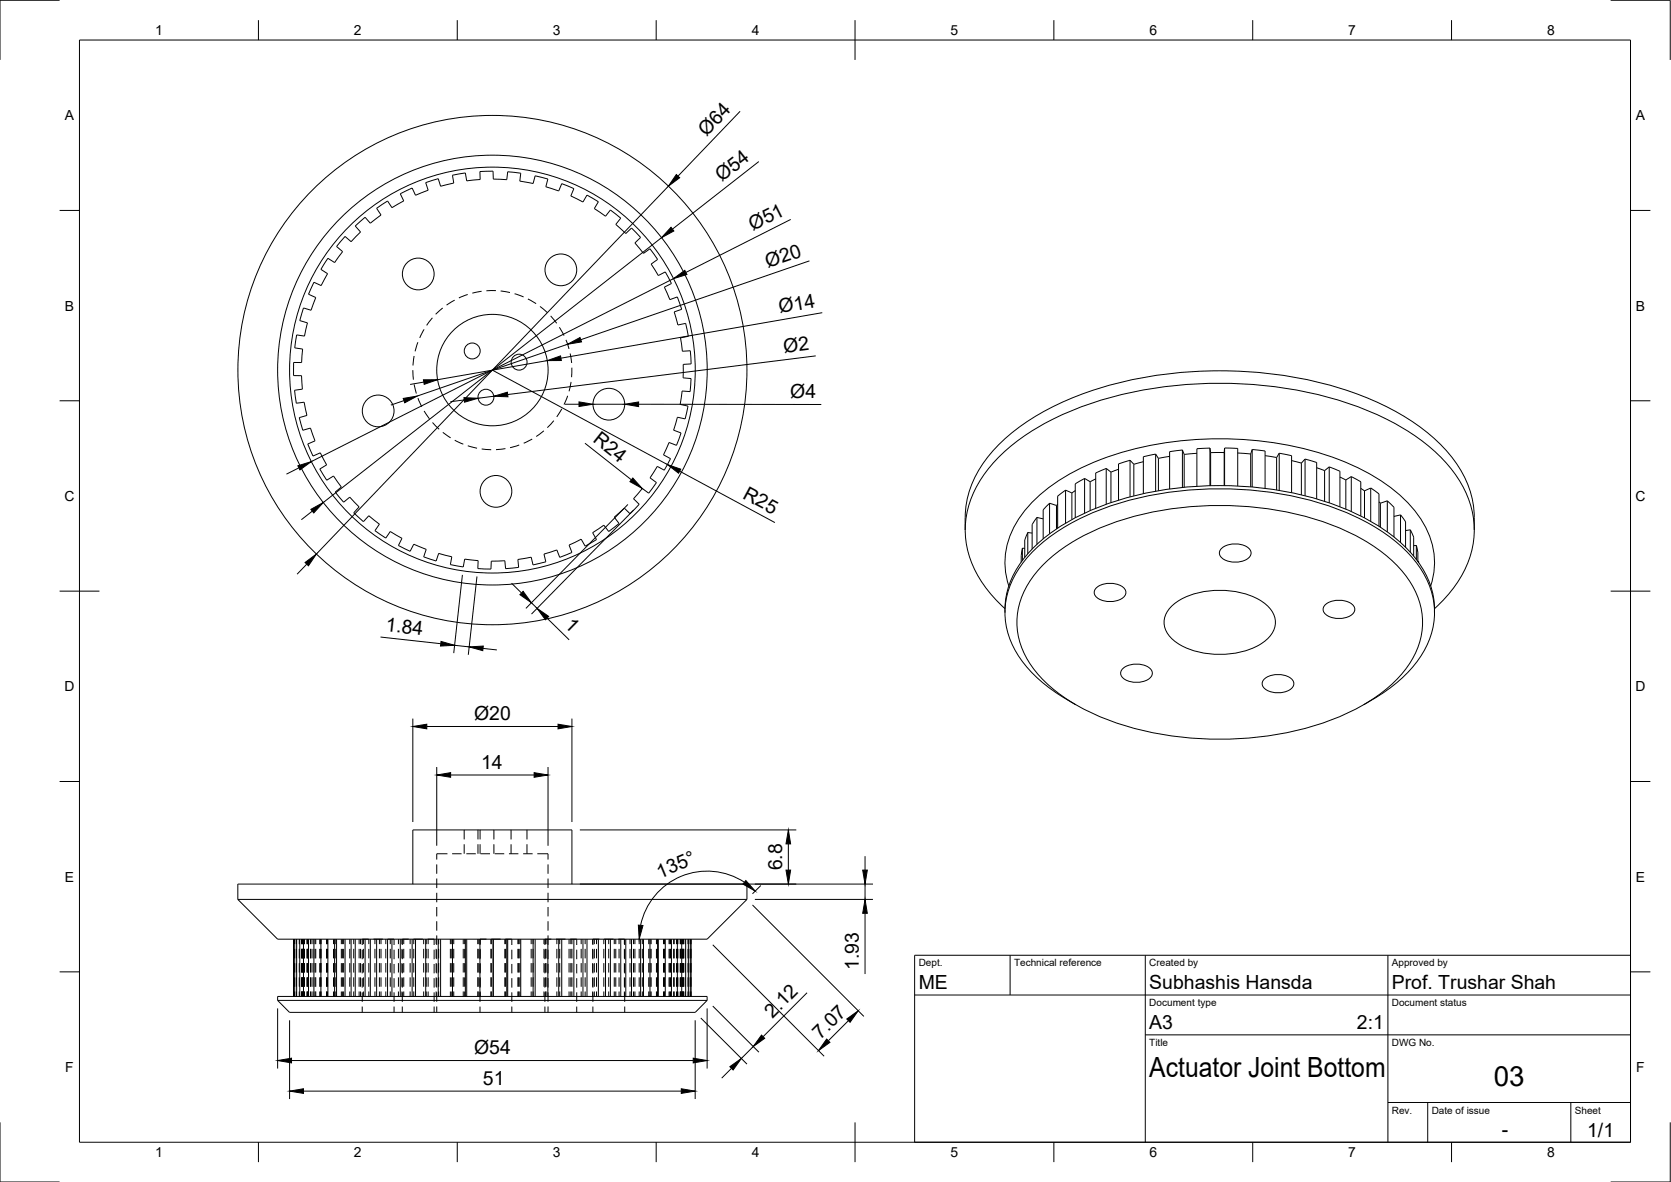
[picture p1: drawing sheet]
<svg xmlns="http://www.w3.org/2000/svg" width="420mm" height="297mm" viewBox="0 0 420 297" stroke-linecap="round" stroke-linejoin="round" font-family="sans-serif">
<!-- layer: Hidden -->
<g fill="none" stroke="#000" stroke-width=".25">
<path d="M89.3 56.8l2.5-2.2 1.3 1.5 2.7-2.1-1.1-1.6 2.8-1.9 1.1 1.7 2.9-1.7-.9-1.8 3-1.4 .9 1.8 3.2-1.3-.7-1.9 1.6-.5 1.6-.5 .6 1.9 3.3-.8-.3-2 3.2-.5 .3 2 3.4-.4v-2l3.3-.1v2l3.4 .2 .3-2 1.6 .1 1.6 .2-.2 2 3.3 .6 .6-1.9 3.2 .8-.6 1.9 3.3 1.1 .7-1.8 1.6 .5 1.5 .7-.8 1.8 3.1 1.6 1-1.8 1.4 .8 1.5 .9-1.1 1.7 2.9 1.9 1.2-1.5 2.6 2-1.3 1.6 2.6 2.3 1.4-1.4 1.2 1.2 1.1 1.2-1.5 1.4 2.2 2.6 1.6-1.2 2 2.7-1.7 1.2 1.8 2.8 1.8-.9 .8 1.5 .7 1.5-1.8 .9 1.4 3.1 1.9-.7 1.1 3.1-1.9 .7 1 3.3 1.9-.4 .7 3.2-2 .4 .5 3.4 2-.2 .1 1.7 .1 1.6-2 .2v3.4l2 .1-.3 3.3-2-.1-.5 3.3 2 .5-.7 3.2-2-.5-.9 3.3 1.8 .7-.5 1.6-.6 1.5-1.9-.7-1.4 3.1 1.8 1-1.6 2.9-1.7-1-1.9 2.9 1.7 1.2-2 2.6-1.6-1.1-2.2 2.5 1.4 1.4-2.3 2.4-1.4-1.4-2.5 2.3 1.2 1.6-2.6 2-1.3-1.6-2.8 1.9 1 1.7-2.9 1.7-1-1.8-3 1.5 .7 1.8-1.5 .7-1.6 .6-.7-1.9-3.2 1 .4 2-3.2 .8-.4-2-3.4 .6 .2 2-1.6 .2-1.7 .1-.2-2-3.4 .1-.1 2-3.3-.1 .1-2-3.4-.4-.3 2-3.3-.6 .4-2-3.3-.8-.6 1.9-3.2-1.1 .7-1.8-3.2-1.3-.9 1.7-1.5-.7-1.4-.7 .9-1.8-3-1.7-1.1 1.6-2.7-1.8 1.1-1.7-2.7-2.1-1.3 1.5-2.5-2.2 1.4-1.5-2.4-2.5-1.5 1.3-1.1-1.2-1-1.3 1.5-1.3-1.9-2.8-1.8 1.1-1.7-2.8 1.7-1.1-1.6-3-1.8 .8-.7-1.5-.6-1.5 1.8-.8-1.1-3.2-2 .5-.9-3.1 2-.6-.7-3.3-2 .2-.2-1.6-.2-1.6 1.9-.3-.2-3.4h-2v-1.7v-1.6h2l.3-3.4-2-.3 .5-3.2 2 .3 .7-3.4-1.9-.5 .9-3.2 1.9 .6 1.2-3.2-1.8-.9 1.3-3 1.9 .9 1.6-3-1.7-1.1 1.7-2.8 1.7 1.1 2-2.8-1.5-1.3 1.1-1.2 1.1-1.3 1.5 1.3 2.4-2.4zM108.7 79.9l-1.4 1.9M111.3 77.4l-1.8 1.6M114.3 75.4l-2 1.3M117.6 74l-2.2 .9M121.1 73.2l-2.3 .5M124.7 73l-2.4 .1M125.9 73.1l2.3 .4M129.4 73.8l2.3 .8M132.7 75.1l2.1 1.2M135.8 77l1.8 1.6M138.5 79.4l1.5 1.8"/>
<path d="M103.8 93l.1 2.4M104.1 89.5l-.3 2.3M104.1 96.6l.6 2.3M105.1 86l-.7 2.3M106.6 82.8l-1.1 2.1M140.7 82.2l1.1 2.1M142.3 85.4l.8 2.3M142.7 99.5l-.9 2.2M143.4 88.8l.3 2.4M143.6 96l-.5 2.3M143.8 92.4l-.1 2.4M105.1 100l1 2.2"/>
<path d="M106.6 103.3l1.4 1.9M108.8 106.2l1.6 1.7M111.3 108.7l2 1.3M114.3 110.6l2.2 1M117.6 112l2.4 .6M121.1 112.8l2.4 .2M127.1 112.7l-2.4 .3M130.6 111.8l-2.4 .7M133.8 110.3l-2.1 1.1M136.7 108.3l-1.9 1.4M139.3 105.7l-1.7 1.8M141.3 102.8l-1.3 2"/>
<path d="M109.8 217.2v2.4M112.5 214.6h-2.7v1.4M113.7 214.6h2.4M116.7 208.6v2.4M116.7 212.2v2.4M117.3 214.6h2.3M120.2 208.6v2.4M120.2 212.2v2.4M120.7 208.6v2.4M120.7 212.2v2.4M120.8 214.6h2.4M124.2 208.6v2.4"/>
<path d="M124.2 212.2v2.4M124.4 214.6h2.4M128 214.6h2.3M128.5 208.6v2.4M128.5 212.2v2.4M131.6 214.6h2.3M132.5 208.6v2.4M132.5 212.2v2.4M135.1 214.6h2.7v1.4M137.8 217.2v2.4M73.8 236v1.3M73.8 238.4v2.4"/>
<path d="M74.1 236v1.3M74.1 238.4v2.4M74.5 236v1.3M74.5 238.4v2.4M75.2 236v1.3M75.2 238.4v2.4M75.8 236v1.3M75.8 238.4v2.4M76 236v1.3M76 238.4v2.4M76.1 236v1.3M76.1 238.4v2.4"/>
<path d="M76.5 236v1.3M76.5 238.4v2.4M76.6 236v1.3M76.6 238.4v2.4M77.2 236v1.3M77.2 238.4v2.4M77.3 236v1.3M77.3 238.4v2.4M77.4 236v1.3M77.4 238.4v2.4M78.1 236v1.3M78.1 238.4v2.4"/>
<path d="M78.2 236v1.3M78.2 238.4v2.4M78.7 236v1.3M78.7 238.4v2.4M79.2 236v1.3M79.2 238.4v2.4M79.4 236v1.3M79.4 238.4v2.4M80.4 236v1.3M80.4 238.4v2.4M80.5 236v1.3M80.5 238.4v2.4"/>
<path d="M80.8 236v1.3M80.8 238.4v2.4M82.1 236v1.3M82.1 238.4v2.4M82.4 236v1.3M82.4 238.4v2.4M83.9 236v1.3M83.9 238.4v2.4M84.3 236v1.3M84.3 238.4v2.4M85.8 236v1.3M85.8 238.4v2.4"/>
<path d="M86.1 236v1.3M86.1 238.4v2.4M86.4 236v1.3M86.4 238.4v2.4M87.9 236v1.3M87.9 238.4v2.4M88.9 236v1.3M88.9 238.4v2.4M90.3 236v1.3M90.3 238.4v2.4M90.7 236v1.3M90.7 238.4v2.4"/>
<path d="M91.1 238.7v2.4M91.4 236v1.3M91.4 238.4v2.4M92.7 237.3v-1.3h-1.6v1.5M92.7 238.4v2.4M93.9 236h2.4M94.3 236v1.3M94.3 238.4v2.4M95.4 236v1.3M95.4 238.4v2.4M95.8 236v1.3M95.8 238.4v2.4"/>
<path d="M97 236v1.3M97 238.4v2.4M97.5 236h1.6v1.5M98.1 236v1.3M98.1 238.4v2.4M99.1 238.7v2.4M100.2 236v1.3M100.2 238.4v2.4M101.1 236v1.3M101.1 238.4v2.4M101.2 238.7v2.4M101.5 236v1.3"/>
<path d="M101.5 238.4v2.4M102.8 236h-1.6v1.5M103.1 236v1.3M103.1 238.4v2.4M104 236h2.3M104 236v1.3M104 238.4v2.4M106.5 236v1.3M106.5 238.4v2.4M107.2 236v1.3M107.2 238.4v2.4M107.5 236h1.7v1.5"/>
<path d="M107.7 236v1.3M107.7 238.4v2.4M109.2 238.7v2.4M109.7 236v1.3M109.7 238.4v2.4M109.8 220.8v2.4M109.8 224.4v2.3M109.8 227.9v2.4M109.8 231.5v2.4M109.8 235.1v2.4M109.8 238.6v2.4M110.3 236v1.3"/>
<path d="M110.3 238.4v2.4M113.2 236v1.3M113.2 238.4v2.4M113.6 236v1.3M113.6 238.4v2.4M114.1 236v1.3M114.1 238.4v2.4M116.5 236v1.3M116.5 238.4v2.4M116.8 236v1.3M116.8 238.4v2.4M120.1 236v1.3"/>
<path d="M120.1 238.4v2.4M120.2 236v1.3M120.2 238.4v2.4M120.7 238.7v2.4M120.7 236v1.3M120.7 238.4v2.4M122.3 236h-1.6v1.5M123.4 236v1.3M123.4 238.4v2.4M123.5 238.4v2.4M125.9 236h-2.4v1.3M126.9 236v1.3"/>
<path d="M126.9 238.4v2.4M127.1 237.3v-1.3h1.6v1.5M127.1 238.4v2.4M128.7 238.7v2.4M130.2 236v1.3M130.2 238.4v2.4M130.4 236v1.3M130.4 238.4v2.4M130.7 236v1.3M130.7 238.4v2.4M133.6 236v1.3M133.6 238.4v2.4"/>
<path d="M134 236v1.3M134 238.4v2.4M136.8 236v1.3M136.8 238.4v2.4M137 238.7v2.4M137.2 236v1.3M137.2 238.4v2.4M137.8 220.8v2.4M137.8 224.4v2.3M137.8 227.9v2.4M137.8 231.5v2.4M137.8 235.1v2.4"/>
<path d="M137.8 238.6v2.4M138.6 236h-1.6v1.5M139.8 236h2.4M140 236v1.3M140 238.4v2.4M140.7 236v1.3M140.7 238.4v2.4M143.1 236v1.3M143.1 238.4v2.4M143.4 236h1.6v1.5M143.5 236v1.3M143.5 238.4v2.4"/>
<path d="M143.8 236v1.3M143.8 238.4v2.4M145 238.7v2.4M146.1 236v1.3M146.1 238.4v2.4M147.1 236v1.3M147.1 238.4v2.4M149 236v1.3M149 238.4v2.4M149.1 238.7v2.4M149.4 236v1.3M149.4 238.4v2.4"/>
<path d="M150 236v1.3M150 238.4v2.4M150.7 236h-1.6v1.5M151.8 236v1.3M151.8 238.4v2.4M151.9 236h2.4M153.1 236v1.3M153.1 238.4v2.4M154.5 236v1.3M154.5 238.4v2.4M154.8 236v1.3M154.8 238.4v2.4"/>
<path d="M155.5 236h1.6v1.5M155.7 236v1.3M155.7 238.4v2.4M157 236v1.3M157 238.4v2.4M157.1 238.7v2.4M158.4 236v1.3M158.4 238.4v2.4M159.3 236v1.3M159.3 238.4v2.4M159.6 236v1.3M159.6 238.4v2.4"/>
<path d="M160.7 236v1.3M160.7 238.4v2.4M161.5 236v1.3M161.5 238.4v2.4M163.1 236v1.3M163.1 238.4v2.4M163.4 236v1.3M163.4 238.4v2.4M163.7 236v1.3M163.7 238.4v2.4M165.1 236v1.3M165.1 238.4v2.4"/>
<path d="M165.3 236v1.3M165.3 238.4v2.4M166.8 236v1.3M166.8 238.4v2.4M167 236v1.3M167 238.4v2.4M168.2 236v1.3M168.2 238.4v2.4M168.4 236v1.3M168.4 238.4v2.4M168.6 236v1.3M168.6 238.4v2.4"/>
<path d="M169.4 236v1.3M169.4 238.4v2.4M169.5 236v1.3M169.5 238.4v2.4M170.1 236v1.3M170.1 238.4v2.4M170.3 236v1.3M170.3 238.4v2.4M170.5 236v1.3M170.5 238.4v2.4M171 236v1.3M171 238.4v2.4"/>
<path d="M171.1 236v1.3M171.1 238.4v2.4M171.2 236v1.3M171.2 238.4v2.4M171.5 236v1.3M171.5 238.4v2.4M171.6 236v1.3M171.6 238.4v2.4M171.8 236v1.3M171.8 238.4v2.4M172.3 236v1.3M172.3 238.4v2.4"/>
<path d="M173 236v1.3M173 238.4v2.4M173.5 236v1.3M173.5 238.4v2.4M173.8 236v1.3M173.8 238.4v2.4M73.8 242v2.4M73.8 245.6v2.4M73.8 249.2v1.2M74.1 242v2.4M74.1 245.6v2.4M74.1 249.2v1.2"/>
<path d="M74.5 242v2.4M74.5 245.6v2.4M74.5 249.2v1.2M75.2 242v2.4M75.2 245.6v2.4M75.2 249.2v1.2M75.8 242v2.4M75.8 245.6v2.4M75.8 249.2v1.2M76 242v2.4M76 245.6v2.4M76 249.2v1.2"/>
<path d="M76.1 242v2.4M76.1 245.6v2.4M76.1 249.2v1.2M76.5 242v2.4M76.5 245.6v2.4M76.5 249.2v1.2M76.6 242v2.4M76.6 245.6v2.4M76.6 249.2v1.2M77.2 242v2.4M77.2 245.6v2.4M77.2 249.2v1.2"/>
<path d="M77.3 242v2.4M77.3 245.6v2.4M77.3 249.2v1.2M77.4 242v2.4M77.4 245.6v2.4M77.4 249.2v1.2M78.1 242v2.4M78.1 245.6v2.4M78.1 249.2v1.2M78.2 242v2.4M78.2 245.6v2.4M78.2 249.2v1.2"/>
<path d="M78.7 242v2.4M78.7 245.6v2.4M78.7 249.2v1.2M79.2 242v2.4M79.2 245.6v2.4M79.2 249.2v1.2M79.4 242v2.4M79.4 245.6v2.4M79.4 249.2v1.2M80.4 242v2.4M80.4 245.6v2.4M80.4 249.2v1.2"/>
<path d="M80.5 242v2.4M80.5 245.6v2.4M80.5 249.2v1.2M80.8 242v2.4M80.8 245.6v2.4M80.8 249.2v1.2M82.1 242v2.4M82.1 245.6v2.4M82.1 249.2v1.2M82.4 242v2.4M82.4 245.6v2.4M82.4 249.2v1.2"/>
<path d="M83.9 242v2.4M83.9 245.6v2.4M83.9 249.2v1.2M84.3 242v2.4M84.3 245.6v2.4M84.3 249.2v1.2M85.8 242v2.4M85.8 245.6v2.4M85.8 249.2v1.2M86.1 242v2.4M86.1 245.6v2.4M86.1 249.2v1.2"/>
<path d="M86.4 242v2.4M86.4 245.6v2.4M86.4 249.2v1.2M87.9 242v2.4M87.9 245.6v2.4M87.9 249.2v1.2M88.9 242v2.4M88.9 245.6v2.4M88.9 249.2v1.2M90.3 242v2.4M90.3 245.6v2.4M90.3 249.2v1.2"/>
<path d="M90.7 242v2.4M90.7 245.6v2.4M90.7 249.2v1.2M91.1 242.2v2.4M91.1 245.8v2.4M91.1 249.4v2.4M91.1 252.9v1.5M91.4 242v2.4M91.4 245.6v2.4M91.4 249.2v1.2M92.7 242v2.4M92.7 245.6v2.4"/>
<path d="M92.7 249.2v1.2M94.3 242v2.4M94.3 245.6v2.4M94.3 249.2v1.2M95.4 242v2.4M95.4 245.6v2.4M95.4 249.2v1.2M95.8 242v2.4M95.8 245.6v2.4M95.8 249.2v1.2M97 242v2.4M97 245.6v2.4"/>
<path d="M97 249.2v1.2M98.1 242v2.4M98.1 245.6v2.4M98.1 249.2v1.2M99.1 242.2v2.4M99.1 245.8v2.4M99.1 249.4v2.4M99.1 252.9v1.5M100.2 242v2.4M100.2 245.6v2.4M100.2 249.2v1.2M101.1 242v2.4"/>
<path d="M101.1 245.6v2.4M101.1 249.2v1.2M101.2 242.2v2.4M101.2 245.8v2.4M101.2 249.4v2.4M101.2 252.9v1.5M101.5 242v2.4M101.5 245.6v2.4M101.5 249.2v1.2M103.1 242v2.4M103.1 245.6v2.4M103.1 249.2v1.2"/>
<path d="M104 242v2.4M104 245.6v2.4M104 249.2v1.2M106.5 242v2.4M106.5 245.6v2.4M106.5 249.2v1.2M107.2 242v2.4M107.2 245.6v2.4M107.2 249.2v1.2M107.7 242v2.4M107.7 245.6v2.4M107.7 249.2v1.2"/>
<path d="M109.2 242.2v2.4M109.2 245.8v2.4M109.2 249.4v2.4M109.2 252.9v1.5M109.7 242v2.4M109.7 245.6v2.4M109.7 249.2v1.2M109.8 242.2v2.4M109.8 245.8v2.4M109.8 249.4v2.3M109.8 252.9v1.5M110.3 242v2.4"/>
<path d="M110.3 245.6v2.4M110.3 249.2v1.2M113.2 242v2.4M113.2 245.6v2.4M113.2 249.2v1.2M113.6 242v2.4M113.6 245.6v2.4M113.6 249.2v1.2M114.1 242v2.4M114.1 245.6v2.4M114.1 249.2v1.2M116.5 242v2.4"/>
<path d="M116.5 245.6v2.4M116.5 249.2v1.2M116.8 242v2.4M116.8 245.6v2.4M116.8 249.2v1.2M120.1 242v2.4M120.1 245.6v2.4M120.1 249.2v1.2M120.2 242v2.4M120.2 245.6v2.4M120.2 249.2v1.2M120.7 242.2v2.4"/>
<path d="M120.7 245.8v2.4M120.7 249.4v2.4M120.7 252.9v1.5M120.7 242v2.4M120.7 245.6v2.4M120.7 249.2v1.2M123.4 242v2.4M123.4 245.6v2.4M123.4 249.2v1.2M123.5 242v2.4M123.5 245.6v2.4M123.5 249.2v1.2"/>
<path d="M126.9 242v2.4M126.9 245.6v2.4M126.9 249.2v1.2M127.1 242v2.4M127.1 245.6v2.4M127.1 249.2v1.2M128.7 242.2v2.4M128.7 245.8v2.4M128.7 249.4v2.4M128.7 252.9v1.5M130.2 242v2.4M130.2 245.6v2.4"/>
<path d="M130.2 249.2v1.2M130.4 242v2.4M130.4 245.6v2.4M130.4 249.2v1.2M130.7 242v2.4M130.7 245.6v2.4M130.7 249.2v1.2M133.6 242v2.4M133.6 245.6v2.4M133.6 249.2v1.2M134 242v2.4M134 245.6v2.4"/>
<path d="M134 249.2v1.2M136.8 242v2.4M136.8 245.6v2.4M136.8 249.2v1.2M137 242.2v2.4M137 245.8v2.4M137 249.4v2.4M137 252.9v1.5M137.2 242v2.4M137.2 245.6v2.4M137.2 249.2v1.2M137.8 242.2v2.4"/>
<path d="M137.8 245.8v2.4M137.8 249.4v2.3M137.8 252.9v1.5M140 242v2.4M140 245.6v2.4M140 249.2v1.2M140.7 242v2.4M140.7 245.6v2.4M140.7 249.2v1.2M143.1 242v2.4M143.1 245.6v2.4M143.1 249.2v1.2"/>
<path d="M143.5 242v2.4M143.5 245.6v2.4M143.5 249.2v1.2M143.8 242v2.4M143.8 245.6v2.4M143.8 249.2v1.2M145 242.2v2.4M145 245.8v2.4M145 249.4v2.4M145 252.9v1.5M146.1 242v2.4M146.1 245.6v2.4"/>
<path d="M146.1 249.2v1.2M147.1 242v2.4M147.1 245.6v2.4M147.1 249.2v1.2M149 242v2.4M149 245.6v2.4M149 249.2v1.2M149.1 242.2v2.4M149.1 245.8v2.4M149.1 249.4v2.4M149.1 252.9v1.5M149.4 242v2.4"/>
<path d="M149.4 245.6v2.4M149.4 249.2v1.2M150 242v2.4M150 245.6v2.4M150 249.2v1.2M151.8 242v2.4M151.8 245.6v2.4M151.8 249.2v1.2M153.1 242v2.4M153.1 245.6v2.4M153.1 249.2v1.2M154.5 242v2.4"/>
<path d="M154.5 245.6v2.4M154.5 249.2v1.2M154.8 242v2.4M154.8 245.6v2.4M154.8 249.2v1.2M155.7 242v2.4M155.7 245.6v2.4M155.7 249.2v1.2M157 242v2.4M157 245.6v2.4M157 249.2v1.2M157.1 242.2v2.4"/>
<path d="M157.1 245.8v2.4M157.1 249.4v2.4M157.1 252.9v1.5M158.4 242v2.4M158.4 245.6v2.4M158.4 249.2v1.2M159.3 242v2.4M159.3 245.6v2.4M159.3 249.2v1.2M159.6 242v2.4M159.6 245.6v2.4M159.6 249.2v1.2"/>
<path d="M160.7 242v2.4M160.7 245.6v2.4M160.7 249.2v1.2M161.5 242v2.4M161.5 245.6v2.4M161.5 249.2v1.2M163.1 242v2.4M163.1 245.6v2.4M163.1 249.2v1.2M163.4 242v2.4M163.4 245.6v2.4M163.4 249.2v1.2"/>
<path d="M163.7 242v2.4M163.7 245.6v2.4M163.7 249.2v1.2M165.1 242v2.4M165.1 245.6v2.4M165.1 249.2v1.2M165.3 242v2.4M165.3 245.6v2.4M165.3 249.2v1.2M166.8 242v2.4M166.8 245.6v2.4M166.8 249.2v1.2"/>
<path d="M167 242v2.4M167 245.6v2.4M167 249.2v1.2M168.2 242v2.4M168.2 245.6v2.4M168.2 249.2v1.2M168.4 242v2.4M168.4 245.6v2.4M168.4 249.2v1.2M168.6 242v2.4M168.6 245.6v2.4M168.6 249.2v1.2"/>
<path d="M169.4 242v2.4M169.4 245.6v2.4M169.4 249.2v1.2M169.5 242v2.4M169.5 245.6v2.4M169.5 249.2v1.2M170.1 242v2.4M170.1 245.6v2.4M170.1 249.2v1.2M170.3 242v2.4M170.3 245.6v2.4M170.3 249.2v1.2"/>
<path d="M170.5 242v2.4M170.5 245.6v2.4M170.5 249.2v1.2M171 242v2.4M171 245.6v2.4M171 249.2v1.2M171.1 242v2.4M171.1 245.6v2.4M171.1 249.2v1.2M171.2 242v2.4M171.2 245.6v2.4M171.2 249.2v1.2"/>
<path d="M171.5 242v2.4M171.5 245.6v2.4M171.5 249.2v1.2M171.6 242v2.4M171.6 245.6v2.4M171.6 249.2v1.2M171.8 242v2.4M171.8 245.6v2.4M171.8 249.2v1.2M172.3 242v2.4M172.3 245.6v2.4M172.3 249.2v1.2"/>
<path d="M173 242v2.4M173 245.6v2.4M173 249.2v1.2M173.5 242v2.4M173.5 245.6v2.4M173.5 249.2v1.2M173.8 242v2.4M173.8 245.6v2.4M173.8 249.2v1.2"/>
</g>
<!-- layer: Visible -->
<g fill="none" stroke="#000" stroke-width=".25">
<path d="M278.2 117.7l1.1 .9M278.2 117.7v9M278.2 117.7l-2.7 1.2v8.8M279.3 118.6v7.7M281.2 116.6v9.1M281.3 117.9l-2 .7M284.1 115.7l1 1v7.9M284.1 115.7v9.2M284.1 115.7l-2.9 .9M287.5 116l-2.4 .7M290.6 114.1l.7 1.1v8.1M290.6 114.1v9.4"/>
<path d="M290.6 114.1l-3.1 .7v9.3M294.1 113.5v9.4M294.1 114.7l-2.8 .5M297.3 113.1l.5 1.1M297.3 113.1v9.4M297.3 113.1l-3.2 .4M297.8 114.2v8.3M301 113.9l-3.2 .3M304.2 112.6l.2 1.2v8.3M304.2 112.6v9.5M304.3 112.6l-3.3 .2-.1 9.4M307.8 113.7l.1-1.1v9.4"/>
<path d="M307.8 113.7v8.3M307.8 113.7h-3.4M307.9 112.6l3.3 .1v9.4M311.2 113.8l3.3 .3M314.5 114.1v8.3M314.9 113l-.4 1.1M314.9 113v9.4M314.9 113l3.2 .3M318.1 113.3v9.4M318.1 114.5l2.9 .5M321 115v8.2M321.6 113.9l-.6 1.1"/>
<path d="M321.6 113.9v9.4M321.7 113.9l3.1 .6M324.8 114.5v9.3M324.8 115.8l2.4 .6M328.1 115.4l-.9 1v8M328.1 115.4v9.2M328.2 115.4l2.9 .8v9.2M331.1 117.6l2 .7M333.1 118.3v7.7M334.2 117.3l-1.1 1M334.2 117.3v9.1M334.2 117.3l2.7 1.1v9"/>
<path d="M336.9 119.9l1.5 .7M339.8 119.8l-1.4 .8M339.8 119.8v8.8M339.8 119.8l2.4 1.3v8.6M242.7 133.2a26.3 26.3 0 0 1 8.7-21.8 62 62 0 0 1 26.6-14.3 105.7 105.7 0 0 1 64.5 2.4 54.5 54.5 0 0 1 21.4 14 25.5 25.5 0 0 1 6.8 19.7M257.1 137.8h.6M257.1 137.8v3.1M257.1 137.8l-.3 1.9v1.6M258.4 133.8l1.1 .2M258.4 133.8v5.4M258.4 133.8l-.7 1.9v4.4M260.7 130l-1.2 1.8v6.2"/>
<path d="M262.3 130.4l-1.6-.4v6.8M263.9 126.5l1.7 .5M263.9 126.5v7.6M263.9 126.5l-1.6 1.6v7.3M265.6 127v5.9M265.9 126.8l-.2 .2M267.9 123.2l-2 1.5v8M269.5 130.6v-6.7l-1.6-.7v8.3M270.4 123.3l-.9 .6M272.7 120.2l1.4 .9M272.7 120.2v8.8M272.7 120.2l-2.3 1.4v8.5"/>
<path d="M274.1 121.1v7.2M275.5 120.3l-1.4 .8M307.2 137.8a5.6 5.6 0 0 1 7.2 .4 1.93 1.93 0 0 1-1.6 2.7 5.6 5.6 0 0 1-6-1.2 1.5 1.5 0 0 1 .4-1.9zM338.4 120.6v7.4M342.2 122.7l.9 .6M343.1 123.3v6.9M344.7 122.6l-1.6 .7M344.7 122.6v8.4M344.7 122.6l2 1.5M346.7 126.1l.4 .3M346.7 124.1v8.2M348.8 125.9l-1.7 .6v6"/>
<path d="M348.8 125.9v7.8M348.8 125.9l1.7 1.6v7.5M350.5 129.8l1.6-.4v7M352.2 129.4l1.2 1.7M353.4 131.2v6.4M354.6 133.1l-1.2 .2M354.6 133.1v5.7M354.6 133.1l.9 1.9v4.8M355.5 137.1h.6v3.5M356.1 137.1l.4 1.9M356.5 139v2.1M252.7 154a21.5 21.5 0 0 1 7.4-16.6 55.4 55.4 0 0 1 25.6-12.9 89.4 89.4 0 0 1 51.2 2.8 44.4 44.4 0 0 1 19.6 13.7 20.2 20.2 0 0 1 4.2 13"/>
<path d="M252.7 153a27.7 27.7 0 0 1-10-18.8 25.1 25.1 0 0 1 7.7-18.6 61 61 0 0 1 27.3-15.3 105.7 105.7 0 0 1 64.6 2.2 54 54 0 0 1 22.4 15 23.3 23.3 0 0 1 4.7 23.2 31 31 0 0 1-8.7 12.3M253.7 147.3a19.3 19.3 0 0 1 3.8-18.7 44.4 44.4 0 0 1 19.3-13.1 88 88 0 0 1 62.3 1 40.6 40.6 0 0 1 18 13.6 19 19 0 0 1 2.6 17.2M262.3 141.9a52.4 52.4 0 0 1 25.2-12.7 83.4 83.4 0 0 1 50 3.8 38.8 38.8 0 0 1 16.5 12.3 18.5 18.5 0 0 1-1.4 23.9 44.7 44.7 0 0 1-20.7 12.7 83.4 83.4 0 0 1-56-2.1 38.8 38.8 0 0 1-16.5-12.4 18.5 18.5 0 0 1 1.4-23.8zM275.7 147.7a5.6 5.6 0 0 1 7.2 .4 1.93 1.93 0 0 1-1.6 2.7 5.6 5.6 0 0 1-6-1.2 1.5 1.5 0 0 1 .4-1.9zM294.7 152.3a19.1 19.1 0 0 1 15-3.8 14.9 14.9 0 0 1 9.8 4.6 5.2 5.2 0 0 1-.8 7.4 19.1 19.1 0 0 1-15.1 3.8 14.9 14.9 0 0 1-9.7-4.6 5.2 5.2 0 0 1 .8-7.4zM333.3 151.9a5.6 5.6 0 0 1 7.1 .5 1.93 1.93 0 0 1-1.5 2.7 5.6 5.6 0 0 1-6-1.2 1.5 1.5 0 0 1 .4-2zM356.5 141.1h.2M356.7 141.1v.3zM268.4 175.9l2.1 1.2M268.4 175.9a32.5 32.5 0 0 1-14-14.2 19.1 19.1 0 0 1 2.3-19.5 41.2 41.2 0 0 1 17.4-13.1 87.5 87.5 0 0 1 65.2 0 41.2 41.2 0 0 1 17.4 13.1 19.3 19.3 0 0 1 .1 23.4 36.4 36.4 0 0 1-11.8 10.3M282.4 168a5.6 5.6 0 0 1 7.1 .4 1.93 1.93 0 0 1-1.5 2.7 5.6 5.6 0 0 1-6-1.2 1.5 1.5 0 0 1 .4-1.9zM317.9 170.6a5.6 5.6 0 0 1 7.2 .5 1.93 1.93 0 0 1-1.6 2.6 5.6 5.6 0 0 1-5.9-1.1 1.5 1.5 0 0 1 .3-2z"/>
<path d="M345 175.9l-2.1 1.2M59.8 226h128M59.8 226l10 10h108l10-10M59.8 226v-3.8h128v3.8M73.8 236v14.4M74.1 236v14.4M74.6 236v14.4M75.4 236v14.4M76.3 236v14.4M77.6 236v14.4M78.9 236v14.4M80.7 236v14.4"/>
<path d="M82.4 236v14.4M84.1 236v14.4M84.6 236v14.4M86.8 236v14.4M88.3 236v14.4M89.3 236v14.4M91.8 236v14.4M93.1 236v14.4M94.7 236v14.4M97.5 236v14.4M98.6 236v14.4M100.6 236v14.4"/>
<path d="M103.6 236v14.4M103.8 222.2v-13.6h40v13.6M104.5 236v14.4M107 236v14.4M110.2 236v14.4M110.8 236v14.4M113.8 236v14.4M117 236v14.4M117.3 236v14.4M120.7 236v14.4M124 236v14.4M127.4 236v14.4"/>
<path d="M127.7 236v14.4M130.9 236v14.4M134 236v14.4M134.6 236v14.4M137.8 236v14.4M140.5 236v14.4M141.2 236v14.4M144.3 236v14.4M146.6 236v14.4M147.6 236v14.4M150.5 236v14.4M152.3 236v14.4"/>
<path d="M153.5 236v14.4M156.1 236v14.4M157.4 236v14.4M158.8 236v14.4M161.1 236v14.4M161.8 236v14.4M163.4 236v14.4M165.4 236v14.4M165.5 236v14.4M167.3 236v14.4M168.8 236v14.4M170.3 236v14.4"/>
<path d="M171.4 236v14.4M172.4 236v14.4M173.1 236v14.4M173.6 236v14.4M173.8 236v14.4M69.8 251.4h108M69.8 251.4l3 3h102l3-3M69.8 251.4v-1h108v1"/>
<circle cx="105.2" cy="68.9" r="4"/>
<circle cx="141" cy="67.8" r="4"/>
<circle cx="118.7" cy="88.2" r="2"/>
<circle cx="122.2" cy="99.8" r="2"/>
<circle cx="123.8" cy="93" r="51"/>
<circle cx="123.8" cy="93" r="14"/>
<circle cx="123.8" cy="93" r="54"/>
<circle cx="123.8" cy="93" r="64"/>
<circle cx="130.5" cy="91" r="2"/>
<circle cx="95.1" cy="103.3" r="4"/>
<circle cx="153.1" cy="101.6" r="4"/>
<circle cx="124.7" cy="123.5" r="4"/>
</g>
<!-- layer: Border -->
<g fill="none" stroke="#000" stroke-width=".25">
<path d="M15 .1h-15v15M20 10.1h390v276.9h-390zM65 5.1v5M115 5.1v5M165 5.1v5M215 5.1v10M265 5.1v5M315 5.1v5M365 5.1v5M405 .1h15v15M15 52.9h5M410 52.9h5"/>
<path d="M15 100.7h5M410 100.7h5M15 148.6h10M405 148.6h10M15 196.4h5M410 196.4h5M15 244.2h5M410 244.2h5M0 282.1v14.9h15M65 287v5M115 287v5M165 287v5"/>
<path d="M215 282.1v9.9M265 287v5M315 287v5M365 287v5M420 282.1v14.9h-15"/>
</g>
<!-- layer: TitleBlock -->
<path d="M230 240.1h180v46.9h-180zM230 250h180M254 240.1v9.9M288 240.1v46.9M349 240.1v46.9M288 260.1h122M349 277.1h61M359 277.1v9.9M395 277.1v9.9" fill="none" stroke="#000" stroke-width=".25"/>
<!-- layer: Dimensions -->
<g fill="none" stroke="#000" stroke-width=".25">
<path d="M186.1 28l-15.6 16.3M166.3 59.7l-85 66.6M168.1 46.8l-88.6 92.4M190.8 40.6l-21.7 17M198.8 55.1l-26.3 13.4M169.3 70l-91 46M203.5 65.6l-57.5 19.8M206.8 78.6l-65.7 11.4M106.6 96l-3.5 .6M123.8 93l44 23.7M124.2 99.6l-4 .5M137.6 90.6l-27.6 4.8"/>
<path d="M142.7 86.5l-37.8 13M205.1 89.4l-77.5 9.8M75.2 117.6l-3.2 1.6M101.6 100.7l-3.3 1.1M116.7 100.5l-3.5 .5M142.1 101.6h3.5M147.1 111.4l11.6 9.2M149.1 101.6h8M160.6 101.6h45.9M170.9 118.4l23.9 12.9M78.5 128.4l-2.7 2.2M157.9 126.8l-25.7 26.1"/>
<path d="M159.3 128.2l-25.7 26.1M77.1 141.8l-2.4 2.5M116.3 144.5l-2.2 19.6M119.9 144.9l-2.1 19.7M128.6 146.6l2.5 2.4M133.6 151.5l1.4 1.4M137.5 155.3l5.6 5.5M95.7 160.1l15.1 1.7M114.3 162.2l3.7 .4M121.5 162.9l3.4 .4M103.8 180.6v26M107.3 182.6h33"/>
<path d="M109.8 192.8v19.7M113.3 194.8h21M137.8 192.8v19.7M143.8 180.6v26M145.8 208.6h54.4M198.2 212.1v6.6M217.5 215.2v3.5M145.8 222.2h73.7M179.2 237.4l28 28M187.2 221.7a17.1 17.1 0 0 0-26.1 10.8M189.2 227.4l28 28M189.8 226h29.7"/>
<path d="M191.3 222.5l-2.1 2.1M217.5 222.2v3.8M217.5 229.5v15.3M69.8 253.4v15.1M72.8 256.4v19.8M174.8 256.4v19.8M176.2 255.8l11.6 11.6M177.8 253.4v15.1M179.2 252.8l11.6 11.6M202.9 249.5l-11 11M213.3 256.5l-5 5M73.3 266.5h101"/>
<path d="M76.3 274.2h95M183.9 268.5l-2.4 2.4M189.4 263l-3 3"/>
</g>
<g fill="#000" stroke="#000" stroke-width=".25">
<path d="M168.7 57.1l.7 .9-3.1 1.7zM170.1 43.9l.8 .8-2.8 2.1zM169.3 70l2.9-2.1 .5 1.1zM106.5 95.4h3.5l-3.3 1.2zM116.6 99.9l3.6 .2-3.4 1zM124.2 99.6l3.4-1 .1 1.1zM137.6 90.6l3.3-1.2 .2 1.2zM142.7 86.5l3.1-1.7 .4 1.1zM74.9 117.1l3.4-1.1-2.9 2.1zM101.4 100.1l3.5-.6-3.1 1.7zM145.6 101l3.5 .6-3.5 .6zM157.1 101.6l3.5-.6v1.2z"/>
<path d="M167.8 116.7l3.4 1.2-.6 1zM78.2 128l3.1-1.7-2.4 2.6zM159.1 120.1l2.4 2.7-3.1-1.8zM76.7 141.4l2.8-2.2-1.9 3zM131.5 148.6l2.1 2.9-2.9-2.1zM135 152.9l3 2-.9 .9zM110.9 161.2l3.4 1-3.5 .2zM118 162.6l3.5-.2-.1 1.1zM103.8 182.6l3.5-.6v1.2zM109.8 194.8l3.5-.6v1.1zM134.3 194.2l3.5 .6-3.5 .5zM140.3 182l3.5 .6-3.5 .6z"/>
<path d="M197.6 218.7h1.2l-.6 3.5zM198.2 208.6l.6 3.5h-1.2zM216.9 218.7h1.2l-.6 3.5zM160.5 232.5l1.2 .1-1 3.4zM187.5 221.3l2.4 2.6-3.1-1.7zM217.5 226l.6 3.5h-1.2zM212.9 256.1l2.9-2.1-2.1 2.9zM69.8 266.5l3.5-.6v1.2zM72.8 274.2l3.5-.6v1.2zM171.3 273.6l3.5 .6-3.5 .6zM174.3 265.9l3.5 .6-3.5 .6zM183.5 268.1l2.9-2.1-2.1 2.9z"/>
<path d="M191.5 260.1l.8 .8-2.9 2.1zM207.9 261.1l.8 .8-2.9 2.1z"/>
</g>
<g font-size="7">
<text x="289" y="270.6">Actuator Joint Bottom</text>
<text x="375.6" y="272.9">03</text>
</g>
<g font-size="4.9">
<text x="177.7" y="34.4" transform="rotate(-46 177.7 34.4)">Ø64</text>
<text x="181.5" y="45.8" transform="rotate(-38 181.5 45.8)">Ø54</text>
<text x="189.3" y="58.1" transform="rotate(-27 189.3 58.1)">Ø51</text>
<text x="193.1" y="67.4" transform="rotate(-19 193.1 67.4)">Ø20</text>
<text x="196.1" y="78.8" transform="rotate(-10 196.1 78.8)">Ø14</text>
<text x="197.2" y="88.8" transform="rotate(-7 197.2 88.8)">Ø2</text>
<text x="198.7" y="100">Ø4</text>
<text x="148.9" y="110.9" transform="rotate(38 148.9 110.9)">R24</text>
<text x="186.5" y="125.1" transform="rotate(28 186.5 125.1)">R25</text>
<text x="96.8" y="158.7" transform="rotate(6 96.8 158.7)">1.84</text>
<text x="141.8" y="157.4" transform="rotate(44 141.8 157.4)">1</text>
<text x="119.2" y="180.9">Ø20</text>
<text x="120.9" y="193.3">14</text>
<text x="165.9" y="220.8" transform="rotate(-23 165.9 220.8)">135°</text>
<text x="196.7" y="218.7" transform="rotate(-90 196.7 218.7)">6.8</text>
<text x="215.9" y="243.8" transform="rotate(-90 215.9 243.8)">1.93</text>
<text x="231" y="248.5">ME</text>
<text x="289" y="248.5">Subhashis Hansda</text>
<text x="350" y="248.5">Prof. Trushar Shah</text>
<text x="194.2" y="256" transform="rotate(-45 194.2 256)">2.12</text>
<text x="206.3" y="261.3" transform="rotate(-45 206.3 261.3)">7.07</text>
<text x="289" y="258.6">A3</text>
<text x="341.2" y="258.6">2:1</text>
<text x="119.2" y="264.9">Ø54</text>
<text x="121.4" y="272.6">51</text>
<text x="377.7" y="285.5">-</text>
<text x="399.1" y="285.7">1/1</text>
</g>
<g font-size="3.5">
<text x="39" y="8.8">1</text>
<text x="89" y="8.8">2</text>
<text x="139" y="8.8">3</text>
<text x="189" y="8.8">4</text>
<text x="239" y="8.8">5</text>
<text x="289" y="8.8">6</text>
<text x="339" y="8.8">7</text>
<text x="389" y="8.8">8</text>
<text x="16.3" y="30.2">A</text>
<text x="411.3" y="30.2">A</text>
<text x="16.3" y="78">B</text>
<text x="411.3" y="78">B</text>
<text x="16.2" y="125.9">C</text>
<text x="411.2" y="125.9">C</text>
<text x="16.2" y="173.7">D</text>
<text x="411.2" y="173.7">D</text>
<text x="16.3" y="221.6">E</text>
<text x="411.3" y="221.6">E</text>
<text x="16.4" y="269.4">F</text>
<text x="411.4" y="269.4">F</text>
<text x="39" y="290.8">1</text>
<text x="89" y="290.8">2</text>
<text x="139" y="290.8">3</text>
<text x="189" y="290.8">4</text>
<text x="239" y="290.8">5</text>
<text x="289" y="290.8">6</text>
<text x="339" y="290.8">7</text>
<text x="389" y="290.8">8</text>
</g>
<g font-size="2.5">
<text x="231" y="242.9">Dept.</text>
<text x="255" y="242.9">Technical reference</text>
<text x="289" y="242.9">Created by</text>
<text x="350" y="242.9">Approved by</text>
<text x="289" y="252.8">Document type</text>
<text x="350" y="252.8">Document status</text>
<text x="289" y="262.9">Title</text>
<text x="350" y="262.9">DWG No.</text>
<text x="350" y="279.9">Rev.</text>
<text x="360" y="279.9">Date of issue</text>
<text x="396" y="279.9">Sheet</text>
</g>
</svg>
